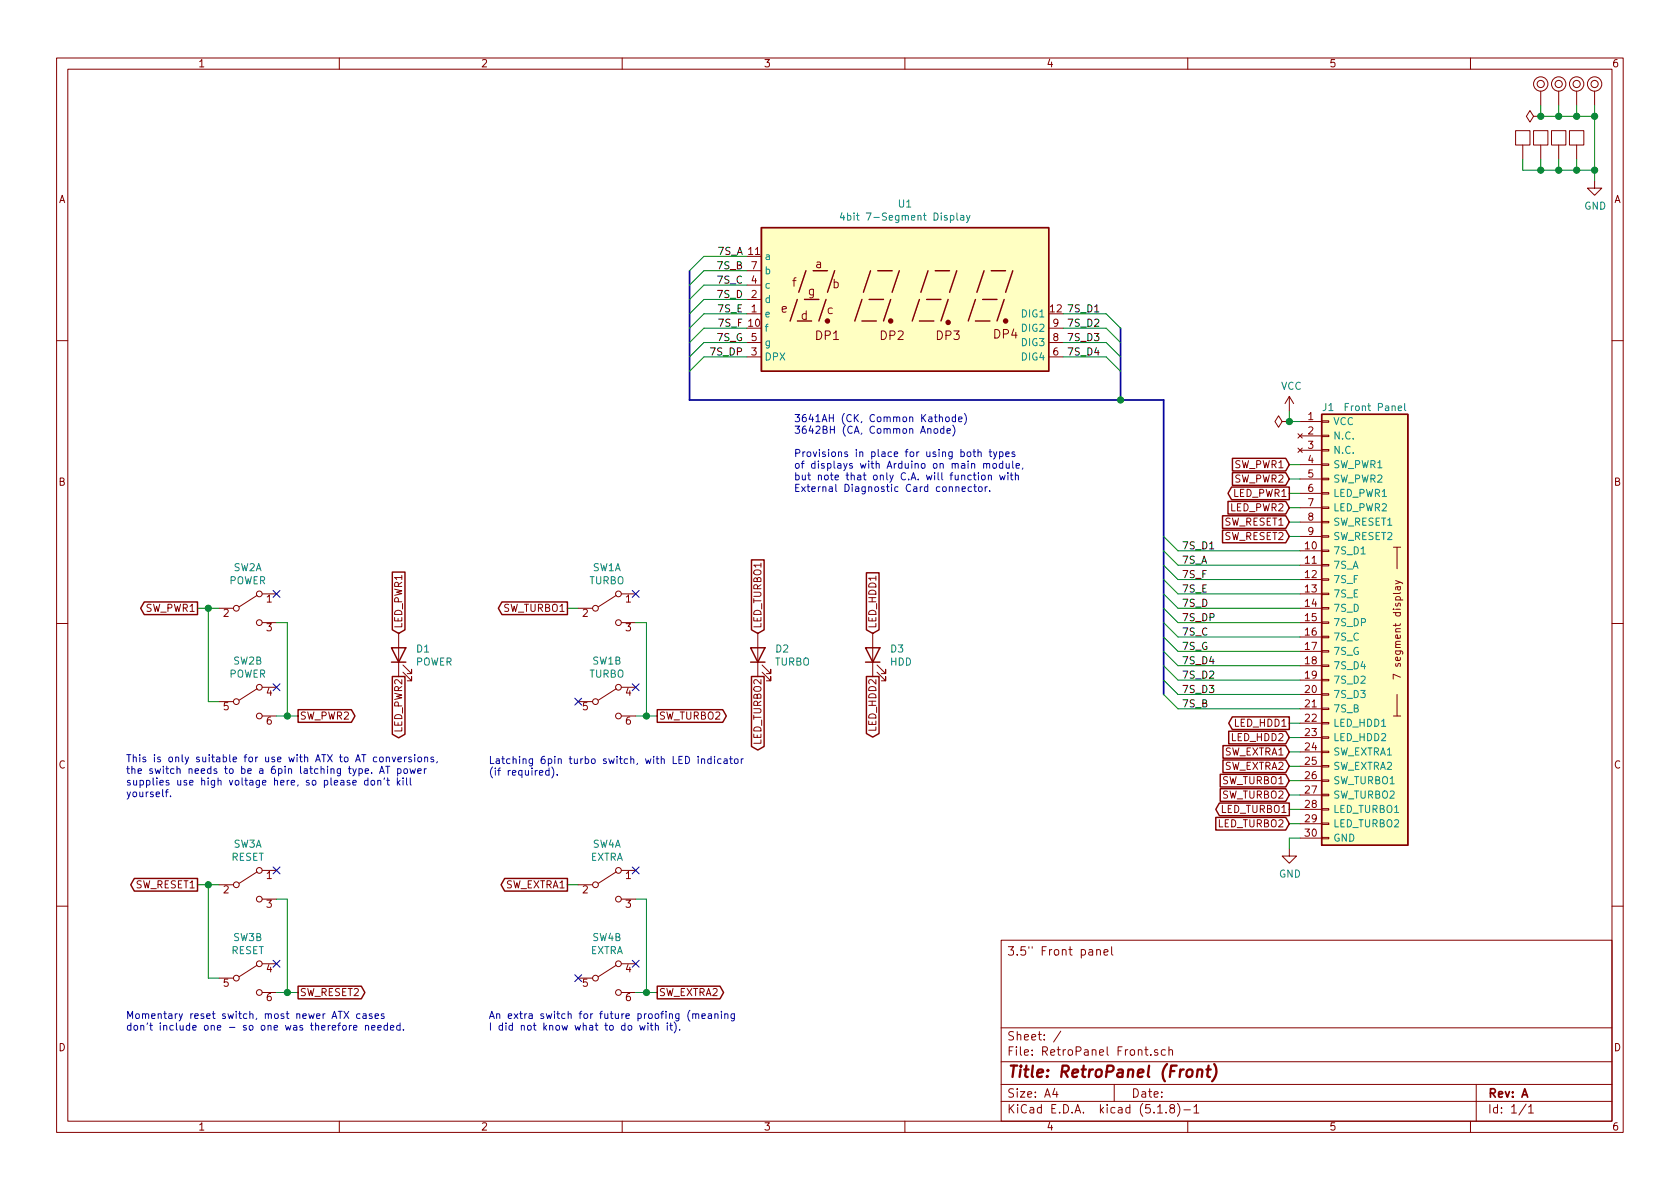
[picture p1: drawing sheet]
<svg xmlns="http://www.w3.org/2000/svg" width="297mm" height="210mm" viewBox="0 0 297 210" stroke-linecap="round" stroke-linejoin="round" font-family="sans-serif">
<g fill="none" stroke="#840000" stroke-width=".18">
<path d="M10 10.3h277v189.9h-277zM12 12.2h273v186.1h-273zM60 10.3v1.9M110 10.3v1.9M160 10.3v1.9M210 10.3v1.9M260 10.3v1.9M272.4 16.1v2.6M275.6 16.1v2.6M278.8 16.1v2.6M281.9 16.1v2.6M268 23.1h2.5v2.5h-2.5z"/>
<path d="M269.2 25.6v2.6M271.1 23.1h2.6v2.5h-2.6zM271.1 20.6l-.6-1-.6 1 .6 1 .6-1h1.3M272.4 20.6h.1M272.4 25.6v2.6M274.3 23.1h2.6v2.5h-2.6zM275.6 25.6v2.6M277.5 23.1h2.5v2.5h-2.5zM278.8 25.6v2.6M281.9 32v1.3h1.3l-1.3 1.2-1.2-1.2h1.2M132.1 55.5h2.5M132.1 53h2.5"/>
<path d="M132.1 50.4h2.5M132.1 47.9h2.5M185.4 58h2.6M10 60.2h2M132.1 63.1h2.5M132.1 60.6h2.5M185.4 63.1h2.6M185.4 60.6h2.6M226.7 74.5l-.6-1-.7 1 .7 1.1 .6-1.1h1.3M228 74.5h.1M228 70.1l-.8 1.3M228 70.1v2.5"/>
<path d="M228 70.1l.7 1.3M229.5 76.7l.8 .8M229.5 79.2l.8 .8M229.9 74.5h3.8M229.9 77.1h3.8M229.9 79.6h3.8M230.3 76.7l-.8 .8M230.3 79.2l-.8 .8M233.7 79.5h1.2v.3h-1.2zM233.7 77h1.2v.2h-1.2zM233.7 74.4h1.2v.3h-1.2zM285 60.2h2"/>
<path d="M229.9 97.4h3.8M229.9 99.9h3.8M229.9 82.2h3.8M229.9 84.7h3.8M229.9 87.2h3.8M229.9 89.8h3.8M229.9 92.3h3.8M229.9 94.9h3.8M233.7 99.8h1.2v.3h-1.2zM233.7 97.3h1.2v.2h-1.2zM233.7 94.7h1.2v.3h-1.2zM233.7 92.2h1.2v.3h-1.2z"/>
<path d="M233.7 89.7h1.2v.2h-1.2zM233.7 87.1h1.2v.3h-1.2zM233.7 84.6h1.2v.2h-1.2zM233.7 82h1.2v.3h-1.2zM246.4 96.8h1.2M247 96.8v3.8M10 110.3h2M38.7 107.6h2.6M45.5 105.3l-3.2 2M46.4 105h2.5M46.4 110.1h2.5M70.5 112v7.6"/>
<path d="M71.2 118.9l1.6 1.5v-.8v.8h-.8M71.2 117.6l1.6 1.5v-.7v.7h-.8M102.2 107.6h2.6M109 105.3l-3.2 2M109.9 105h2.5M109.9 110.1h2.5M134 112v7.6M134.7 118.9l1.6 1.5v-.8v.8h-.8M134.7 117.6l1.6 1.5v-.7v.7h-.8M154.3 112v7.6M155.1 118.9l1.5 1.5v-.8v.8h-.8M155.1 117.6l1.5 1.5v-.7v.7h-.8"/>
<path d="M229.9 102.5h3.8M229.9 105h3.8M229.9 107.6h3.8M229.9 110.1h3.8M229.9 112.6h3.8M229.9 115.2h3.8M229.9 117.7h3.8M233.7 117.6h1.2v.3h-1.2zM233.7 115.1h1.2v.2h-1.2zM233.7 112.5h1.2v.3h-1.2zM233.7 110h1.2v.2h-1.2zM233.7 107.4h1.2v.3h-1.2z"/>
<path d="M233.7 104.9h1.2v.3h-1.2zM233.7 102.4h1.2v.2h-1.2zM246.8 102.7l1.1 .4 .1 .1M247.1 103.8v.4l.2 .1h.2v-.5M247.6 119.8l-1.3-.6v.9M247.6 103.8h-.8v.5M247.6 103l-.8 .2M285 110.3h2M38.7 124.1h2.6M45.5 121.8l-3.2 2M46.4 126.6h2.5M46.4 121.5h2.5"/>
<path d="M102.2 124.1h2.6M109 121.8l-3.2 2M109.9 126.6h2.5M109.9 121.5h2.5M229.9 120.3h3.8M229.9 122.8h3.8M229.9 125.3h3.8M229.9 127.9h3.8M229.9 130.4h3.8M229.9 133h3.8M229.9 135.5h3.8M229.9 138h3.8"/>
<path d="M233.7 137.9h1.2v.3h-1.2zM233.7 135.4h1.2v.2h-1.2zM233.7 132.8h1.2v.3h-1.2zM233.7 130.3h1.2v.3h-1.2zM233.7 127.8h1.2v.2h-1.2zM233.7 125.2h1.2v.3h-1.2zM233.7 122.7h1.2v.2h-1.2zM233.7 120.1h1.2v.3h-1.2zM246.4 126.6h1.2M247 122.8v3.8M38.7 156.5h2.6M45.5 154.2l-3.2 2"/>
<path d="M46.4 153.9h2.5M46.4 159h2.5M102.2 156.5h2.6M109 154.2l-3.2 2M109.9 153.9h2.5M109.9 159h2.5M228 150.1v1.3h1.2l-1.2 1.2-1.3-1.2h1.3M229.9 140.6h3.8M229.9 143.1h3.8M229.9 145.7h3.8M229.9 148.2h3.8M233.7 148.1h1.2v.2h-1.2z"/>
<path d="M233.7 145.5h1.2v.3h-1.2zM233.7 143h1.2v.3h-1.2zM233.7 140.5h1.2v.2h-1.2zM10 160.2h2M38.7 173h2.6M45.5 170.7l-3.2 2M46.4 170.4h2.5M46.4 175.5h2.5M102.2 173h2.6M109 170.7l-3.2 2M109.9 170.4h2.5M109.9 175.5h2.5"/>
<path d="M177 166.3h108v32h-108zM193.9 168h.1a.37 .37 0 0 1 .6 .1v.8M193.9 167.9v1M195.2 168.4l.7-.1-.1-.3-.4-.1-.2 .2 .1 .7h.5M196.5 167.4v1.3l.3 .2M285 160.2h2M60 198.3v1.9M110 198.3v1.9M160 198.3v1.9M177 194.8h108M177 191.8h108M177 187.8h108"/>
<path d="M177 181.8h108M186.5 192.5l-.4 1h1M186.8 193v1M187.6 182.3l-1.3 2M197 191.8v3M202.4 185.6h.6M202.6 185.1v1.3l.4 .2M203.5 186.5v.1M204.7 185.7l-.4-.1-.2 .2 .1 .2 .5 .2v.3h-.6M204.7 196.8h.8M206 185.7l-.4-.1-.3 .3 .2 .6h.5M206.2 196.7v.1"/>
<path d="M206.7 185.7l.2-.1 .4 .1v.9M206.7 185.1v1.5M207.1 196l-.3-.3 .2-.3a.48 .48 0 0 1 .6 .1l-.1 .4a.52 .52 0 0 0-.6 .2 .52 .52 0 0 0 .1 .6l.4 .1 .2-.1 .1-.4-.3-.3M208.2 195.1a1.71 1.71 0 0 1 0 2.3M209.3 196.3h1.2M210 198.3v1.9M211.1 195.8l.4-.5v1.5M211.1 196.8h.9M260 198.3v1.9M261 191.8v6.5M269.8 195.2l-1.2 2M270.3 195.8l.4-.5v1.5"/>
<path d="M270.3 196.8h.8"/>
<circle cx="272.4" cy="14.9" r=".63"/>
<circle cx="272.4" cy="14.9" r="1.27"/>
<circle cx="275.6" cy="14.9" r=".63"/>
<circle cx="275.6" cy="14.9" r="1.27"/>
<circle cx="278.8" cy="14.9" r=".63"/>
<circle cx="278.8" cy="14.9" r="1.27"/>
<circle cx="281.9" cy="14.9" r=".63"/>
<circle cx="281.9" cy="14.9" r="1.27"/>
<circle cx="41.8" cy="107.6" r=".51"/>
<circle cx="45.8" cy="110.1" r=".51"/>
<circle cx="45.8" cy="105" r=".51"/>
<circle cx="105.3" cy="107.6" r=".51"/>
<circle cx="109.3" cy="105" r=".51"/>
<circle cx="109.3" cy="110.1" r=".51"/>
<circle cx="41.8" cy="124.1" r=".51"/>
<circle cx="45.8" cy="121.5" r=".51"/>
<circle cx="45.8" cy="126.6" r=".51"/>
<circle cx="105.3" cy="124.1" r=".51"/>
<circle cx="109.3" cy="126.6" r=".51"/>
<circle cx="109.3" cy="121.5" r=".51"/>
<circle cx="41.8" cy="156.5" r=".51"/>
<circle cx="45.8" cy="153.9" r=".51"/>
<circle cx="45.8" cy="159" r=".51"/>
<circle cx="105.3" cy="156.5" r=".51"/>
<circle cx="109.3" cy="159" r=".51"/>
<circle cx="109.3" cy="153.9" r=".51"/>
<circle cx="41.8" cy="173" r=".51"/>
<circle cx="45.8" cy="175.5" r=".51"/>
<circle cx="45.8" cy="170.4" r=".51"/>
<circle cx="105.3" cy="173" r=".51"/>
<circle cx="109.3" cy="175.5" r=".51"/>
<circle cx="109.3" cy="170.4" r=".51"/>
</g>
<path d="M211.8 189.3a.5 .5 0 0 1 .8 .1l-.1 1M211.8 189.1l-.2 1.3M213.3 189.1h.8M213.7 188.4l-.2 1.8v.1l.4 .1M214.7 188.2a2.31 2.31 0 0 1-.4 3" fill="none" stroke="#840000" stroke-width=".41"/>
<g fill="#ffffc2" stroke="#ffffc2" stroke-width=".18">
<path d="M233.7 73.3h15.2v76.2h-15.2z"/>
<path d="M134.6 40.3h50.8v25.4h-50.8z"/>
</g>
<g fill="none" stroke="#840000" stroke-width=".25">
<path d="M134.6 40.3h50.8v25.4h-50.8zM141 53l-1.3 3.8M141 56.8h2.5M142.2 53h2.6M142.5 47.9l-1.3 3.8M143.8 47.9h2.5M146 53l-1.2 3.8M147.6 47.9l-1.3 3.8M152.4 56.8h2.5M152.4 53l-1.3 3.8M153.7 53h2.5M153.9 47.9l-1.2 3.8"/>
<path d="M155.2 47.9h2.5M157.5 53l-1.3 3.8M159 47.9l-1.3 3.8M162.6 56.8h2.5M162.6 53l-1.3 3.8M163.8 53h2.6M164.1 47.9l-1.3 3.8M165.4 47.9h2.5M167.6 53l-1.2 3.8M169.2 47.9l-1.3 3.8M172.5 56.8h2.5M172.5 53l-1.3 3.8"/>
<path d="M173.7 53h2.6M174 47.9l-1.3 3.8M175.3 47.9h2.5M177.5 53l-1.2 3.8M179.1 47.9l-1.3 3.8M233.7 73.3h15.2v76.2h-15.2zM132.9 99h2.2v12.4l-1.1 .6-1.1-.6zM216.2 91.2h11.1l.7 1.1-.7 1.1h-11.1zM216.2 93.7h11.1l.7 1.2-.7 1.1h-11.1zM217.1 88.7h10.2l.7 1.1-.7 1.1h-10.2zM217.8 86.1h10.2v2.3h-10.2l-.7-1.2zM217.9 81h9.4l.7 1.2-.7 1.1h-9.4z"/>
<path d="M217.9 83.6h9.4l.7 1.1-.7 1.1h-9.4zM25.5 106.4h9.4v2.3h-9.4l-.6-1.1zM69.2 114.5h2.6l-1.3 2.6zM69.2 117.1h2.6M69.4 101.2h2.2v10.2l-1.1 .6-1.1-.6zM69.4 119.6h2.2v10.2l-1.1 .7-1.1-.7zM88.7 106.4h11.6v2.3h-11.6l-.6-1.1zM132.7 114.5h2.6l-1.3 2.6zM132.7 117.1h2.6M132.9 119.6h2.2v12.4l-1.1 .6-1.1-.6zM153 114.5h2.6l-1.3 2.6zM153 117.1h2.6"/>
<path d="M153.2 101.3h2.2v10.1l-1.1 .6-1.1-.6zM153.2 119.6h2.2v10.1l-1.1 .6-1.1-.6zM52.7 125.5h9.4l.7 1.1-.7 1.1h-9.4zM116.2 125.5h11.6l.6 1.1-.6 1.1h-11.6zM215.7 136.9h11.6l.7 1.1-.7 1.2h-11.6zM215.7 139.5h11.6l.7 1.1-.7 1.1h-11.6zM216.2 134.4h11.1l.7 1.1-.7 1.1h-11.1zM216.2 131.8h11.1l.7 1.2-.7 1.1h-11.1zM217.2 129.3h10.1l.7 1.1-.7 1.1h-10.1zM217.9 126.8h10.1v2.2h-10.1l-.7-1.1zM23.7 155.3h11.2v2.3h-11.2l-.6-1.1zM89.2 155.3h11.1v2.3h-11.1l-.6-1.1z"/>
<path d="M215 144.5h12.3l.7 1.2-.7 1.1h-12.3zM215.6 142h12.4v2.2h-12.4l-.6-1.1zM52.7 174.4h11.2l.6 1.1-.6 1.1h-11.2zM116.2 174.4h11.1l.6 1.1-.6 1.1h-11.1z"/>
</g>
<path d="M148.9 37.6l-.3 .9h.8M149.2 38.1v.8M169.2 37.7v1.1l.2 .1M169.9 38.1h.5v.8M170.4 38.4h-.4l-.2 .2 .2 .3h.4M170.9 38.1l.3 .8M171.5 38.1l-.4 1.1-.2 .2M248.4 71.3v1.1l.2 .2M240.6 98h.8" fill="none" stroke="#008484" stroke-width=".18"/>
<g fill="#840000" stroke="#840000" stroke-width=".25">
<circle cx="167.6" cy="57" r=".36"/>
<circle cx="177.8" cy="56.8" r=".36"/>
<circle cx="146.3" cy="56.8" r=".36"/>
<circle cx="157.5" cy="56.8" r=".36"/>
</g>
<path d="M121.9 47.9v22.8h83.8v52.1M198.1 58v12.7" fill="none" stroke="#000084" stroke-width=".3"/>
<g fill="none" stroke="#008400" stroke-width=".18">
<path d="M272.4 18.7v1.9h9.5M275.6 18.7v1.9M278.8 18.7v1.9M281.9 18.7v13.3M269.2 28.2v1.9h12.7M272.4 28.2v1.9M275.6 28.2v1.9M278.8 28.2v1.9M132.1 50.4h-7.6l-2.6 2.6M132.1 53h-7.6l-2.6 2.5M132.1 55.5h-7.6l-2.6 2.5M132.1 58h-7.6l-2.6 2.6"/>
<path d="M132.1 45.3h-7.6l-2.6 2.6M132.1 47.9h-7.6l-2.6 2.5M188 55.5h7.6l2.5 2.5M188 58h7.6l2.5 2.6M132.1 63.1h-7.6l-2.6 2.6M132.1 60.6h-7.6l-2.6 2.5M188 63.1h7.6l2.5 2.6M188 60.6h7.6l2.5 2.5M228 72.6v1.9h1.9M205.7 94.9l2.6 2.5h21.6M205.7 99.9l2.6 2.6h21.6M205.7 97.4l2.6 2.5h21.6"/>
<path d="M228 94.9h1.9M228 92.3h1.9M228 89.8h1.9M228 87.2h1.9M228 84.7h1.9M228 82.2h1.9M34.9 107.6h3.8M36.8 107.6v16.5h1.9M48.9 110.1h1.9v16.5M100.3 107.6h1.9M112.4 110.1h1.9v16.5M205.7 117.7l2.6 2.6h21.6"/>
<path d="M205.7 115.2l2.6 2.5h21.6M205.7 112.6l2.6 2.6h21.6M205.7 110.1l2.6 2.5h21.6M205.7 107.6l2.6 2.5h21.6M205.7 105l2.6 2.6h21.6M205.7 102.5l2.6 2.5h21.6M48.9 126.6h3.8M112.4 126.6h3.8M205.7 122.8l2.6 2.5h21.6M205.7 120.3l2.6 2.5h21.6M228 138h1.9M228 127.9h1.9"/>
<path d="M228 130.4h1.9M228 135.5h1.9M228 133h1.9M34.9 156.5h3.8M36.8 156.5v16.5h1.9M48.9 159h1.9v16.5M100.3 156.5h1.9M112.4 159h1.9v16.5M228 145.7h1.9M228 143.1h1.9M228 140.6h1.9M229.9 148.2h-1.9v1.9"/>
<path d="M48.9 175.5h3.8M112.4 175.5h3.8"/>
</g>
<path d="M193.5 55.2h.8M213.9 97.1h.7" fill="none" stroke="#000" stroke-width=".18"/>
<g fill="none" stroke="#0000c2" stroke-width=".18">
<path d="M165.3 75.8h.3l.2 .2-.1 .6h-.3l-.3-.2zM166.1 73.9l.2-.2 .3 .1v.8M166.9 75.8h-.4l-.2 .2 .1 .6h.5M166.9 75.4v1.2M167.3 73.8l.3-.1 .2 .2-.1 .6-.3 .1-.2-.3zM167.4 76.2l.6-.1v-.3h-.4l-.2 .2 .1 .6h.5M168.5 75.2a1.4 1.4 0 0 1 0 1.9M168.9 73.8l-.3-.1-.2 .3 .1 .5h.4M168.9 73.3v1.3M169.5 74.1l.6-.1-.1-.2-.3-.1-.2 .2v.6h.5M170.5 73.1a1.47 1.47 0 0 1 0 2M171.1 80l.3-.1 .2 .1v.7h-.4l-.2-.2z"/>
<path d="M172 79.9h.5M172.2 79.5v1.1l.3 .1M172.9 79.5v1.2M174.9 79.9h.5M175.1 79.5v1.1l.3 .1M175.7 79.9l.3 .8M176.3 79.9l-.5 1.1-.1 .2M176.7 80l.4-.1 .2 .2-.1 .6h-.5M176.7 79.9v1.3M179.4 80l-.3-.1-.2 .2 .1 .2 .4 .1v.3h-.5M169 86.2l.2-.1h.3v.8M170.1 86.5l.6-.1-.1-.3h-.3l-.2 .2 .1 .6h.4"/>
<path d="M171.7 84.1l-.3-.1-.3 .2 .1 .6h.5M171.8 86.1h-.4l-.2 .2 .1 .6h.5M172.1 84h.5M172.2 86.1h.4M172.3 83.6v1.1l.3 .2M172.3 85.6v1.1l.3 .2M172.9 80l.2-.1 .3 .1 .1 .7M173 83.6v.1M173 84v.9M173.1 86.2l.1-.1 .4 .1 .1 .5-.2 .2h-.3l-.1-.1zM173.7 84.1l.3-.1 .1 .1v.7l-.3 .1-.3-.3zM173.9 82.1l.2-.1h.3v.8"/>
<path d="M173.9 82v.8M174.2 86.1v.8M174.4 82.1l.2-.1h.3l.1 .8M174.6 86.1l-.4 .2M174.8 84.1l.1-.1 .3 .1 .1 .8M174.8 84v.9M175 86.8v.1M175.6 82.1l.2-.1 .3 .1 .1 .5-.1 .1-.3 .1-.2-.1zM176.7 84l.3 .9 .2-.7 .3 .7 .2-.9M177.3 82h-.4l-.2 .2 .1 .5h.5M177.3 81.5v1.3M177.8 80.3l.6-.1v-.2l-.4-.1-.2 .2 .1 .6h.5"/>
<path d="M177.9 82l.1 .7 .3 .1 .1-.1M178.2 83.6v.1M178.2 84v.9M178.4 82v.8M178.6 84h.5M178.8 83.6v1.1l.3 .2M179 81.5v1.1l.2 .2M179.5 84.1l.2-.1 .3 .1 .1 .8M179.5 83.6v1.3M179.7 82.4l.6-.1-.1-.3h-.4l-.1 .1v.6h.5M180.8 82.7l-.1 .3M29.7 139.6l-.3 .2v1.1"/>
<path d="M62.4 138.4l.6-.1-.1-.3h-.3l-.2 .2v.6h.5M64.6 136.3l.6-.1-.1-.2-.4-.1-.1 .2v.6h.5M65 138h-.3l-.3 .2 .2 .6h.4M65 137.6v1.2M65.7 136.6v.2M65.7 138h.3l.2 .1-.1 .7h-.3l-.2-.2zM66.8 138.1l.2-.1h.3v.8M66.8 138v.8M67.1 136.8l.4-1.3 .4 1.3M67.2 134l.1-.1 .4 .1 .1 .5-.2 .2h-.3l-.1-.1zM67.2 136.4h.6M68 137.6l-.1 .2"/>
<path d="M68.2 135.5h.7M68.3 134l.2-.1h.3l.1 .8M68.3 133.9v.8M68.4 138h.5M68.6 137.6v1.1l.3 .1M68.6 135.5v1.3M69.3 133.9l.3 .8 .4-.8M70.3 137.6v1.2M70.3 136l.4-.1 .2 .3-.1 .5h-.5M70.3 135.9v1.3M70.4 134.3l.6-.1-.1-.3h-.4l-.1 .2v.6h.5M70.4 138.3l.3 .5"/>
<path d="M70.7 138l-.4 .5M71.3 137.6v.1M71.3 138v.8M71.5 136.1l.1-.2 .4 .2 .1 .4-.2 .2-.3 .1-.1-.2zM71.5 133.9v.8M71.9 133.9h-.3l-.1 .2M71.9 137.6v1.1l.2 .1M72.5 135.9l.2 .9 .3-.6 .2 .6 .3-.9M72.5 137.6v1.1l.2 .1M72.7 133.9h-.3l-.2 .2 .1 .1 .4 .2v.3h-.5M73.3 133.4v.2M73.3 133.9v.8"/>
<path d="M73.9 136.3l.6-.1-.1-.2-.3-.1-.2 .2v.6h.5M74 133.9h.3l.2 .2-.1 .6h-.3l-.2-.2zM75 135.9v.9M75.1 134l.2-.1h.3v.8M75.1 133.9v.8M75.4 135.9l-.3 .1-.1 .2M76.7 133.9h-.3l-.2 .2v.1l.5 .2v.3h-.5M77.3 134.7l-.1 .2M97.1 136.3l-.4-.1-.2 .3 .1 .5h.5M97.1 135.8v1.3M97.6 135.6a1.47 1.47 0 0 1 0 2M98.5 137v.1"/>
<path d="M123.4 133.8v.1M123.4 134.2v.8M124 134.3l.2-.1h.3l.1 .8M124 134.2v.8M125.7 134.2h-.3l-.3 .2 .1 .6h.5M125.7 133.8v1.2M126.3 133.8v.1M126.3 134.2v.8M127.5 134.2h-.4l-.2 .2 .1 .6h.5M128 134.2h.5l.1 .8M128.6 134.5h-.5l-.1 .2 .1 .3h.5M129 134.2h.5"/>
<path d="M129.2 133.8v1l.3 .2M129.9 134.3l.2-.1 .4 .1v.5l-.1 .2h-.3l-.2-.1zM131.1 134.2v.8M131.4 134.2h-.2l-.1 .2M29.2 140h.5M30.1 140.8v.1M60.8 178.8l.9 1.3M61.7 178.8l-.9 1.3M63.7 179.3h-.4l-.3 .2 .2 .6h.5M64.2 179.3h.5v.8M64.7 179.6h-.4l-.2 .2 .2 .3h.4M65.8 179.3h-.3l-.2 .1 .1 .2 .4 .2v.3h-.5"/>
<path d="M66.3 179.7l.6-.1v-.3h-.4l-.2 .1 .1 .7h.5M67.9 179.3h-.3l-.2 .1 .1 .2 .4 .2v.3h-.5M122 178.7a1.4 1.4 0 0 0 0 1.9M122.5 179.4l.2-.1h.3v.8M122.5 179.3v.8M123 179.4l.2-.1h.3v.8M124.1 179.7l.6-.1-.1-.3h-.3l-.2 .1 .1 .7h.4M125.2 179.3h.5l.1 .8M125.8 179.6h-.4l-.2 .2v.3h.6M126.4 179.4l.2-.1h.3v.8M126.4 179.3v.8M127.6 178.8v.2"/>
<path d="M127.6 179.3v.8M128.1 179.4l.2-.1h.3l.1 .8M128.1 179.3v.8M129.8 179.3v1.1l-.2 .1h-.3M129.8 179.3h-.3l-.3 .2 .2 .6h.4M60.7 181.4l.3-.1 .2 .3-.1 .5-.3 .1-.2-.2zM61.8 181.3v.9M62.2 181.3l-.4 .3M62.5 181.7l.6-.1-.1-.2-.3-.1-.2 .2 .1 .6h.4M64.6 181.5l.2-.2 .3 .1 .1 .8M64.6 181.3v.9M65.7 181.7l.6-.1-.1-.2-.3-.1-.2 .2 .1 .6h.4"/>
<path d="M66.8 181.7l.6-.1-.1-.2-.3-.1-.2 .2 .1 .6h.4M68.5 181.4l-.4-.1-.2 .3 .1 .5h.5M68.5 180.9v1.3M69 181.7l.6-.1v-.2l-.4-.1-.2 .2 .1 .6h.5M70.7 181.4l-.3-.1-.3 .3 .2 .5h.4M70.7 180.9v1.3M71.3 182v.2M113.1 181.3l.2 .9 .3-.6 .2 .6 .3-.9M114.6 181.3v.9M115 181.3h.4M115.1 180.9v1.1l.3 .2M115.9 181.5l.2-.2 .3 .1v.8"/>
<path d="M115.9 180.9v1.3M118 181.3v.9M118.4 181.3h.5M118.6 180.9v1.1l.3 .2M119.2 180.7a1.47 1.47 0 0 1 0 1.9M120.2 182v.2"/>
</g>
<g fill="#008400" stroke="#008400" stroke-width=".25">
<circle cx="275.6" cy="20.6" r=".51"/>
<circle cx="272.4" cy="30.1" r=".51"/>
<circle cx="278.8" cy="20.6" r=".51"/>
<circle cx="275.6" cy="30.1" r=".51"/>
<circle cx="281.9" cy="20.6" r=".51"/>
<circle cx="114.3" cy="126.6" r=".51"/>
<circle cx="272.4" cy="20.6" r=".51"/>
<circle cx="50.8" cy="126.6" r=".51"/>
<circle cx="228" cy="74.5" r=".51"/>
<circle cx="278.8" cy="30.1" r=".51"/>
<circle cx="198.1" cy="70.7" r=".51"/>
<circle cx="281.9" cy="30.1" r=".51"/>
<circle cx="50.8" cy="175.5" r=".51"/>
<circle cx="36.8" cy="156.5" r=".51"/>
<circle cx="36.8" cy="107.6" r=".51"/>
<circle cx="114.3" cy="175.5" r=".51"/>
</g>
<g fill="none" stroke="#000084" stroke-width=".18">
<path d="M48.3 104.4l1.2 1.2M49.5 104.4l-1.2 1.2M111.8 104.4l1.2 1.2M113 104.4l-1.2 1.2M48.3 120.9l1.2 1.2M49.5 120.9l-1.2 1.2M101.6 123.5l1.2 1.2M102.8 123.5l-1.2 1.2M111.8 120.9l1.2 1.2M113 120.9l-1.2 1.2M48.3 153.3l1.2 1.2M49.5 153.3l-1.2 1.2"/>
<path d="M111.8 153.3l1.2 1.2M113 153.3l-1.2 1.2M48.3 169.8l1.2 1.2M49.5 169.8l-1.2 1.2M101.6 172.4l1.2 1.2M102.8 172.4l-1.2 1.2M111.8 169.8l1.2 1.2M113 169.8l-1.2 1.2"/>
</g>
<text font-size="2.8" fill="#840000" x="178" y="190.5">Title: RetroPanel (Front)</text>
<g font-size="2.1" fill="#840000">
<text x="144.2" y="47.4">a</text>
<text x="140.1" y="50.7">f</text>
<text x="142.9" y="52.2">g</text>
<text x="147.2" y="51">b</text>
<text x="138.1" y="55.3">e</text>
<text x="141.6" y="56.6">d</text>
<text x="146.2" y="55.5">c</text>
<text x="175.7" y="59.9">DP4</text>
<text x="144.2" y="60.1">DP1</text>
<text x="155.7" y="60.1">DP2</text>
<text x="165.6" y="60.1">DP3</text>
<text x="178" y="169">3.5&quot; Front panel</text>
<text x="178" y="184">Sheet: /</text>
<text x="178" y="186.7">File: RetroPanel Front.sch</text>
<text x="178" y="196.9">KiCad E.D.A. kicad (5.1.8)-1</text>
<text x="178" y="194.1">Size: A4</text>
<text x="200" y="194.1">Date:</text>
<text x="263" y="194.1">Rev: A</text>
<text x="263" y="196.9">Id: 1/1</text>
</g>
<g font-size="1.8" fill="#840000">
<text x="35" y="11.9">1</text>
<text x="85" y="11.9">2</text>
<text x="135" y="11.9">3</text>
<text x="185" y="11.9">4</text>
<text x="235" y="11.9">5</text>
<text x="285" y="11.9">6</text>
<text x="10.4" y="35.9">A</text>
<text x="285.4" y="35.9">A</text>
<text x="132.9" y="47.6">7</text>
<text x="132.9" y="52.7">2</text>
<text x="132.9" y="50.2">4</text>
<text x="132.9" y="55.2">1</text>
<text x="185.7" y="55.2">12</text>
<text x="186.2" y="57.8">9</text>
<text x="132.9" y="62.9">3</text>
<text x="132.9" y="60.3">5</text>
<text x="186.2" y="62.9">6</text>
<text x="186.2" y="60.3">8</text>
<text x="231.3" y="74.3">1</text>
<text x="231.3" y="76.8">2</text>
<text x="218.2" y="82.8">SW_PWR1</text>
<text x="231.3" y="79.4">3</text>
<text x="231.3" y="81.9">4</text>
<text x="10.4" y="85.9">B</text>
<text x="218.1" y="87.9">LED_PWR1</text>
<text x="218.2" y="85.3">SW_PWR2</text>
<text x="231.3" y="84.4">5</text>
<text x="231.3" y="87">6</text>
<text x="231.3" y="89.5">7</text>
<text x="285.4" y="85.9">B</text>
<text x="216.5" y="93">SW_RESET1</text>
<text x="216.5" y="95.5">SW_RESET2</text>
<text x="217.6" y="90.4">LED_PWR2</text>
<text x="231.3" y="92.1">8</text>
<text x="231.3" y="94.6">9</text>
<text x="230.8" y="97.1">10</text>
<text x="230.8" y="99.7">11</text>
<text x="47.1" y="106.5">1</text>
<text x="110.6" y="106.5">1</text>
<text x="230.8" y="102.2">12</text>
<text x="230.8" y="104.8">13</text>
<text x="230.8" y="107.3">14</text>
<text x="25.7" y="108.2">SW_PWR1</text>
<text x="39.5" y="109.1">2</text>
<text x="47.1" y="111.6">3</text>
<text x="71.1" y="111.2" transform="rotate(-90 71.1 111.2)">LED_PWR1</text>
<text x="89" y="108.2">SW_TURBO1</text>
<text x="103" y="109.1">2</text>
<text x="110.6" y="111.6">3</text>
<text x="134.6" y="111.2" transform="rotate(-90 134.6 111.2)">LED_TURBO1</text>
<text x="154.9" y="111.2" transform="rotate(-90 154.9 111.2)">LED_HDD1</text>
<text x="230.8" y="109.8">15</text>
<text x="230.8" y="112.4">16</text>
<text x="230.8" y="114.9">17</text>
<text x="230.8" y="117.5">18</text>
<text x="247.7" y="119" transform="rotate(-90 247.7 119)">7 segment display</text>
<text x="39.5" y="125.6">5</text>
<text x="47.1" y="123.1">4</text>
<text x="103" y="125.6">5</text>
<text x="110.6" y="123.1">4</text>
<text x="230.8" y="120">19</text>
<text x="230.8" y="122.5">20</text>
<text x="230.8" y="125.1">21</text>
<text x="47.1" y="128.1">6</text>
<text x="53" y="127.2">SW_PWR2</text>
<text x="71.1" y="129.5" transform="rotate(-90 71.1 129.5)">LED_PWR2</text>
<text x="110.6" y="128.1">6</text>
<text x="116.5" y="127.2">SW_TURBO2</text>
<text x="134.6" y="131.7" transform="rotate(-90 134.6 131.7)">LED_TURBO2</text>
<text x="154.9" y="129.2" transform="rotate(-90 154.9 129.2)">LED_HDD2</text>
<text x="217.8" y="131.1">LED_HDD2</text>
<text x="218.4" y="128.5">LED_HDD1</text>
<text x="230.8" y="127.6">22</text>
<text x="230.8" y="130.2">23</text>
<text x="10.4" y="135.9">C</text>
<text x="216.4" y="136.1">SW_EXTRA2</text>
<text x="216.4" y="133.6">SW_EXTRA1</text>
<text x="230.8" y="132.7">24</text>
<text x="230.8" y="135.2">25</text>
<text x="230.8" y="137.8">26</text>
<text x="285.4" y="135.9">C</text>
<text x="215.9" y="143.8">LED_TURBO1</text>
<text x="216.1" y="138.7">SW_TURBO1</text>
<text x="216.1" y="141.2">SW_TURBO2</text>
<text x="230.8" y="140.3">27</text>
<text x="230.8" y="142.9">28</text>
<text x="215.4" y="146.3">LED_TURBO2</text>
<text x="230.8" y="145.4">29</text>
<text x="230.8" y="147.9">30</text>
<text x="47.1" y="155.4">1</text>
<text x="110.6" y="155.4">1</text>
<text x="24" y="157.1">SW_RESET1</text>
<text x="39.5" y="158">2</text>
<text x="47.1" y="160.5">3</text>
<text x="89.3" y="157.1">SW_EXTRA1</text>
<text x="103" y="158">2</text>
<text x="110.6" y="160.5">3</text>
<text x="47.1" y="172">4</text>
<text x="110.6" y="172">4</text>
<text x="39.5" y="174.5">5</text>
<text x="47.1" y="177">6</text>
<text x="53" y="176.1">SW_RESET2</text>
<text x="103" y="174.5">5</text>
<text x="110.6" y="177">6</text>
<text x="116.5" y="176.1">SW_EXTRA2</text>
<text x="10.4" y="185.9">D</text>
<text x="285.4" y="185.9">D</text>
<text x="35" y="199.9">1</text>
<text x="85" y="199.9">2</text>
<text x="135" y="199.9">3</text>
<text x="185" y="199.9">4</text>
<text x="235" y="199.9">5</text>
<text x="285" y="199.9">6</text>
</g>
<g font-size="1.8" fill="#008484">
<text x="150.3" y="39">4bit 7-Segment Display</text>
<text x="158.9" y="36.7">U1</text>
<text x="280.1" y="37.1">GND</text>
<text x="135.1" y="46">a</text>
<text x="135.1" y="53.6">d</text>
<text x="135.1" y="51">c</text>
<text x="135.1" y="48.5">b</text>
<text x="135.1" y="56.1">e</text>
<text x="135.1" y="58.7">f</text>
<text x="180.8" y="56.1">DIG1</text>
<text x="180.8" y="58.7">DIG2</text>
<text x="135.1" y="63.7">DPX</text>
<text x="135.1" y="61.2">g</text>
<text x="180.8" y="63.7">DIG4</text>
<text x="180.8" y="61.2">DIG3</text>
<text x="226.5" y="68.9">VCC</text>
<text x="233.9" y="72.7">J1</text>
<text x="235.7" y="75.2">VCC</text>
<text x="235.7" y="77.7">N.C.</text>
<text x="238.3" y="72.7">Front Panel</text>
<text x="235.7" y="80.3">N.C.</text>
<text x="235.7" y="82.8">SW_PWR1</text>
<text x="235.7" y="85.3">SW_PWR2</text>
<text x="235.7" y="87.9">LED_PWR1</text>
<text x="235.7" y="90.4">LED_PWR2</text>
<text x="235.7" y="93">SW_RESET1</text>
<text x="235.7" y="95.5">SW_RESET2</text>
<text x="41.3" y="101">SW2A</text>
<text x="104.8" y="101">SW1A</text>
<text x="235.7" y="98">7S_D1</text>
<text x="235.7" y="100.6">7S_A</text>
<text x="40.5" y="103.3">POWER</text>
<text x="104.2" y="103.3">TURBO</text>
<text x="235.7" y="103.1">7S_F</text>
<text x="235.7" y="105.7">7S_E</text>
<text x="235.7" y="108.2">7S_D</text>
<text x="235.7" y="110.7">7S_DP</text>
<text x="235.7" y="113.3">7S_C</text>
<text x="40.5" y="119.8">POWER</text>
<text x="41.3" y="117.5">SW2B</text>
<text x="73.5" y="117.7">POWER</text>
<text x="73.7" y="115.4">D1</text>
<text x="104.2" y="119.8">TURBO</text>
<text x="104.8" y="117.5">SW1B</text>
<text x="137" y="117.7">TURBO</text>
<text x="137.2" y="115.4">D2</text>
<text x="157.4" y="117.7">HDD</text>
<text x="157.5" y="115.4">D3</text>
<text x="235.7" y="115.8">7S_G</text>
<text x="235.7" y="118.4">7S_D4</text>
<text x="235.7" y="120.9">7S_D2</text>
<text x="235.7" y="123.4">7S_D3</text>
<text x="235.7" y="126">7S_B</text>
<text x="235.7" y="128.5">LED_HDD1</text>
<text x="235.7" y="131.1">LED_HDD2</text>
<text x="235.7" y="133.6">SW_EXTRA1</text>
<text x="235.7" y="136.1">SW_EXTRA2</text>
<text x="235.7" y="138.7">SW_TURBO1</text>
<text x="235.7" y="141.2">SW_TURBO2</text>
<text x="235.7" y="143.8">LED_TURBO1</text>
<text x="41.3" y="149.9">SW3A</text>
<text x="104.8" y="149.9">SW4A</text>
<text x="235.7" y="146.3">LED_TURBO2</text>
<text x="235.7" y="148.8">GND</text>
<text x="40.9" y="152.2">RESET</text>
<text x="104.3" y="152.2">EXTRA</text>
<text x="226.1" y="155.2">GND</text>
<text x="41.3" y="166.4">SW3B</text>
<text x="104.8" y="166.4">SW4B</text>
<text x="40.9" y="168.7">RESET</text>
<text x="104.3" y="168.7">EXTRA</text>
</g>
<g font-size="1.8">
<text x="127" y="47.6">7S_B</text>
<text x="127" y="45.1">7S_A 11</text>
<text x="127" y="52.7">7S_D</text>
<text x="127" y="50.2">7S_C</text>
<text x="127.1" y="55.2">7S_E</text>
<text x="127.2" y="57.8">7S_F 10</text>
<text x="188.6" y="55.2">7S_D1</text>
<text x="188.6" y="57.8">7S_D2</text>
<text x="125.8" y="62.9">7S_DP</text>
<text x="126.9" y="60.3">7S_G</text>
<text x="188.6" y="60.3">7S_D3</text>
<text x="188.6" y="62.9">7S_D4</text>
<text x="208.9" y="99.7">7S_A</text>
<text x="208.9" y="97.1">7S_D1</text>
<text x="208.9" y="104.8">7S_E</text>
<text x="208.9" y="102.2">7S_F</text>
<text x="208.9" y="107.3">7S_D</text>
<text x="208.9" y="109.8">7S_DP</text>
<text x="208.9" y="112.4">7S_C</text>
<text x="208.9" y="114.9">7S_G</text>
<text x="208.9" y="117.5">7S_D4</text>
<text x="208.9" y="125.1">7S_B</text>
<text x="208.9" y="120">7S_D2</text>
<text x="208.9" y="122.5">7S_D3</text>
</g>
<g font-size="1.8" fill="#0000c2">
<text x="140.3" y="74.6">3641AH (CK, Common Kathode)</text>
<text x="140.3" y="76.7">3642BH (CA, Common Anode)</text>
<text x="140.3" y="80.8">Provisions in place for using both types</text>
<text x="140.3" y="82.9">of displays with Arduino on main module,</text>
<text x="140.3" y="84.9">but note that only C.A. will function with</text>
<text x="140.3" y="87">External Diagnostic Card connector.</text>
<text x="22.2" y="134.8">This is only suitable for use with ATX to AT conversions,</text>
<text x="22.2" y="136.8">the switch needs to be a 6pin latching type. AT power</text>
<text x="86.4" y="135.1">Latching 6pin turbo switch, with LED indicator</text>
<text x="86.4" y="137.2">(if required).</text>
<text x="22.2" y="138.9">supplies use high voltage here, so please don't kill</text>
<text x="22.2" y="141">yourself.</text>
<text x="22.2" y="180.2">Momentary reset switch, most newer ATX cases</text>
<text x="22.2" y="182.2">don't include one - so one was therefore needed.</text>
<text x="86.4" y="180.2">An extra switch for future proofing (meaning</text>
<text x="86.4" y="182.2">I did not know what to do with it).</text>
</g>
</svg>
